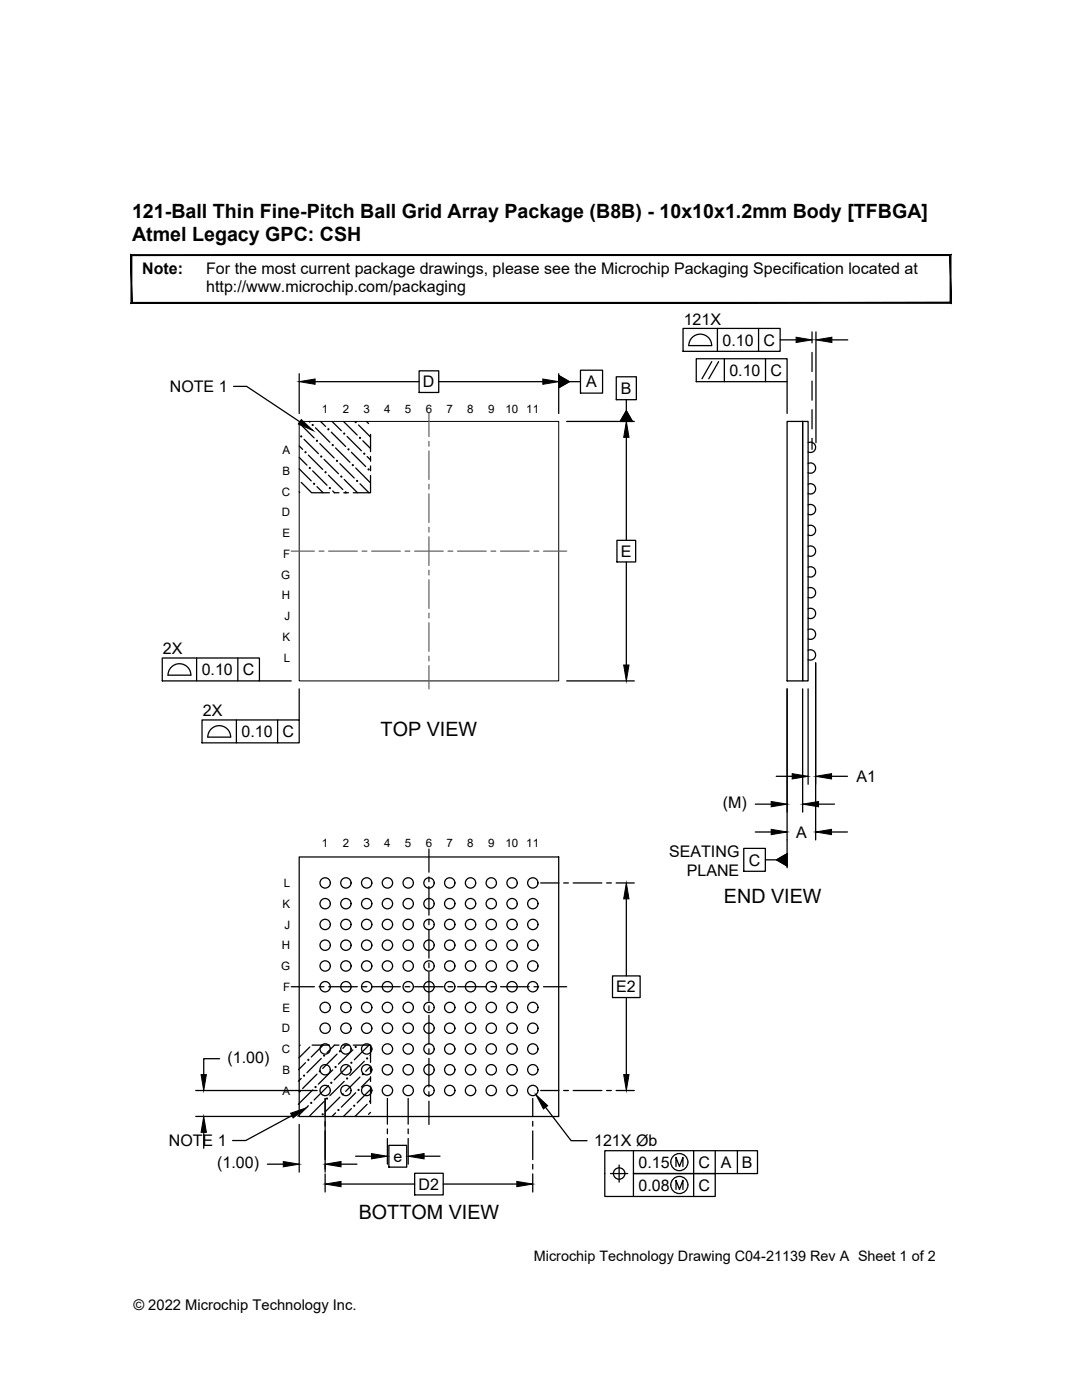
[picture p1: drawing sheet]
<svg xmlns="http://www.w3.org/2000/svg" width="216mm" height="279mm" viewBox="0 0 216 279" stroke-linecap="round" stroke-linejoin="round" font-family="sans-serif">
<!-- layer: K-VTOP -->
<path d="M59.7 84.1h51.8v51.8h-51.8z" fill="none" stroke="#000" stroke-width=".2"/>
<!-- layer: K-VTOP-HTCH -->
<g fill="none" stroke="#000" stroke-width=".25">
<path d="M59.7 98.1l.1 .2M59.7 93.6l2.4 2.4M59.7 91.3l1.5 1.5M59.7 89l.7 .7M59.8 84.5l2.9 2.9M60.1 96.3l2.1 2M60.7 87.7l2.8 2.8M61.5 90.8l2.9 2.9M61.7 84.1l.1 .1M62.3 98.3h3.4M62.4 94l2.8 2.8M63 85.4l2.8 2.9"/>
<path d="M63.2 97.1l1.3 1.2M63.8 88.5l2.9 2.9M64 84.1l1 1M64.7 91.7l2.8 2.8M65.5 94.8l2.9 2.9M66.1 86.2l2.9 2.9M66.3 84.1l1.8 1.9M66.4 98l.4 .3M66.7 98.3h.9M67 89.4l2.8 2.9M67.8 92.5l2.9 2.9M68.5 84.1l2.8 2.7"/>
<path d="M68.6 98.3h.9M68.7 95.7l2.6 2.6M69.3 87.1l2.8 2.9M70.1 90.3l2.9 2.8M71 93.4l2.8 2.9M71.5 84.8l2.4 2.4M71.8 96.6l1.8 1.7M72.4 88l1.5 1.5M73.1 84.1l.4 .4M73.3 91.1l.6 .7M73.9 94.9v3.4h-3.4M73.9 86.7v3.4"/>
<path d="M73.9 91.1v.9M73.9 93v.9"/>
</g>
<g fill="#000" stroke="#000" stroke-width=".2">
<circle cx="60.1" cy="87.1" r=".12"/>
<circle cx="61" cy="90.3" r=".12"/>
<circle cx="61.8" cy="93.4" r=".12"/>
<circle cx="62.4" cy="84.8" r=".12"/>
<circle cx="62.7" cy="96.6" r=".12"/>
<circle cx="63.2" cy="88" r=".12"/>
<circle cx="64.1" cy="91.1" r=".12"/>
<circle cx="65" cy="94.3" r=".12"/>
<circle cx="65.5" cy="85.7" r=".12"/>
<circle cx="65.8" cy="97.4" r=".12"/>
<circle cx="66.4" cy="88.8" r=".12"/>
<circle cx="67.2" cy="92" r=".12"/>
<circle cx="68.1" cy="95.1" r=".12"/>
<circle cx="68.7" cy="86.5" r=".12"/>
<circle cx="69" cy="98.3" r=".12"/>
<circle cx="69.5" cy="89.7" r=".12"/>
<circle cx="70.4" cy="92.8" r=".12"/>
<circle cx="71" cy="84.2" r=".12"/>
<circle cx="71.3" cy="96" r=".12"/>
<circle cx="71.8" cy="87.4" r=".12"/>
<circle cx="72.7" cy="90.5" r=".12"/>
<circle cx="73.5" cy="93.7" r=".12"/>
</g>
<!-- layer: K-VBOT -->
<g fill="none" stroke="#000" stroke-width=".25">
<path d="M59.7 171h51.8v51.8h-51.8z"/>
<circle cx="64.9" cy="176.2" r="1.03"/>
<circle cx="69" cy="176.2" r="1.03"/>
<circle cx="73.2" cy="176.2" r="1.03"/>
<circle cx="77.3" cy="176.2" r="1.03"/>
<circle cx="81.5" cy="176.2" r="1.03"/>
<circle cx="85.6" cy="176.2" r="1.03"/>
<circle cx="89.7" cy="176.2" r="1.03"/>
<circle cx="93.9" cy="176.2" r="1.03"/>
<circle cx="98" cy="176.2" r="1.03"/>
<circle cx="102.2" cy="176.2" r="1.03"/>
<circle cx="106.3" cy="176.2" r="1.03"/>
<circle cx="64.9" cy="192.8" r="1.03"/>
<circle cx="64.9" cy="196.9" r="1.03"/>
<circle cx="64.9" cy="184.5" r="1.03"/>
<circle cx="64.9" cy="188.6" r="1.03"/>
<circle cx="64.9" cy="180.3" r="1.03"/>
<circle cx="69" cy="184.5" r="1.03"/>
<circle cx="69" cy="196.9" r="1.03"/>
<circle cx="69" cy="188.6" r="1.03"/>
<circle cx="69" cy="192.8" r="1.03"/>
<circle cx="69" cy="180.3" r="1.03"/>
<circle cx="73.2" cy="184.5" r="1.03"/>
<circle cx="73.2" cy="196.9" r="1.03"/>
<circle cx="73.2" cy="188.6" r="1.03"/>
<circle cx="73.2" cy="180.3" r="1.03"/>
<circle cx="73.2" cy="192.8" r="1.03"/>
<circle cx="77.3" cy="196.9" r="1.03"/>
<circle cx="77.3" cy="188.6" r="1.03"/>
<circle cx="77.3" cy="184.5" r="1.03"/>
<circle cx="77.3" cy="180.3" r="1.03"/>
<circle cx="77.3" cy="192.8" r="1.03"/>
<circle cx="81.5" cy="196.9" r="1.03"/>
<circle cx="81.5" cy="188.6" r="1.03"/>
<circle cx="81.5" cy="180.3" r="1.03"/>
<circle cx="81.5" cy="192.8" r="1.03"/>
<circle cx="81.5" cy="184.5" r="1.03"/>
<circle cx="85.6" cy="196.9" r="1.03"/>
<circle cx="85.6" cy="188.6" r="1.03"/>
<circle cx="85.6" cy="192.8" r="1.03"/>
<circle cx="85.6" cy="180.3" r="1.03"/>
<circle cx="85.6" cy="184.5" r="1.03"/>
<circle cx="89.7" cy="196.9" r="1.03"/>
<circle cx="89.7" cy="188.6" r="1.03"/>
<circle cx="89.7" cy="180.3" r="1.03"/>
<circle cx="89.7" cy="192.8" r="1.03"/>
<circle cx="89.7" cy="184.5" r="1.03"/>
<circle cx="93.9" cy="196.9" r="1.03"/>
<circle cx="93.9" cy="188.6" r="1.03"/>
<circle cx="93.9" cy="184.5" r="1.03"/>
<circle cx="93.9" cy="192.8" r="1.03"/>
<circle cx="93.9" cy="180.3" r="1.03"/>
<circle cx="98" cy="184.5" r="1.03"/>
<circle cx="98" cy="180.3" r="1.03"/>
<circle cx="98" cy="196.9" r="1.03"/>
<circle cx="98" cy="188.6" r="1.03"/>
<circle cx="98" cy="192.8" r="1.03"/>
<circle cx="102.2" cy="196.9" r="1.03"/>
<circle cx="102.2" cy="184.5" r="1.03"/>
<circle cx="102.2" cy="180.3" r="1.03"/>
<circle cx="102.2" cy="192.8" r="1.03"/>
<circle cx="102.2" cy="188.6" r="1.03"/>
<circle cx="106.3" cy="196.9" r="1.03"/>
<circle cx="106.3" cy="188.6" r="1.03"/>
<circle cx="106.3" cy="192.8" r="1.03"/>
<circle cx="106.3" cy="180.3" r="1.03"/>
<circle cx="106.3" cy="184.5" r="1.03"/>
<circle cx="64.9" cy="201.1" r="1.03"/>
<circle cx="64.9" cy="217.6" r="1.03"/>
<circle cx="64.9" cy="205.2" r="1.03"/>
<circle cx="64.9" cy="209.3" r="1.03"/>
<circle cx="64.9" cy="213.5" r="1.03"/>
<circle cx="69" cy="217.6" r="1.03"/>
<circle cx="69" cy="209.3" r="1.03"/>
<circle cx="69" cy="205.2" r="1.03"/>
<circle cx="69" cy="201.1" r="1.03"/>
<circle cx="69" cy="213.5" r="1.03"/>
<circle cx="73.2" cy="209.3" r="1.03"/>
<circle cx="73.2" cy="201.1" r="1.03"/>
<circle cx="73.2" cy="217.6" r="1.03"/>
<circle cx="73.2" cy="205.2" r="1.03"/>
<circle cx="73.2" cy="213.5" r="1.03"/>
<circle cx="77.3" cy="209.3" r="1.03"/>
<circle cx="77.3" cy="201.1" r="1.03"/>
<circle cx="77.3" cy="205.2" r="1.03"/>
<circle cx="77.3" cy="217.6" r="1.03"/>
<circle cx="77.3" cy="213.5" r="1.03"/>
<circle cx="81.5" cy="209.3" r="1.03"/>
<circle cx="81.5" cy="217.6" r="1.03"/>
<circle cx="81.5" cy="205.2" r="1.03"/>
<circle cx="81.5" cy="201.1" r="1.03"/>
<circle cx="81.5" cy="213.5" r="1.03"/>
<circle cx="85.6" cy="217.6" r="1.03"/>
<circle cx="85.6" cy="205.2" r="1.03"/>
<circle cx="85.6" cy="209.3" r="1.03"/>
<circle cx="85.6" cy="201.1" r="1.03"/>
<circle cx="85.6" cy="213.5" r="1.03"/>
<circle cx="89.7" cy="209.3" r="1.03"/>
<circle cx="89.7" cy="205.2" r="1.03"/>
<circle cx="89.7" cy="201.1" r="1.03"/>
<circle cx="89.7" cy="217.6" r="1.03"/>
<circle cx="89.7" cy="213.5" r="1.03"/>
<circle cx="93.9" cy="209.3" r="1.03"/>
<circle cx="93.9" cy="201.1" r="1.03"/>
<circle cx="93.9" cy="205.2" r="1.03"/>
<circle cx="93.9" cy="217.6" r="1.03"/>
<circle cx="93.9" cy="213.5" r="1.03"/>
<circle cx="98" cy="205.2" r="1.03"/>
<circle cx="98" cy="217.6" r="1.03"/>
<circle cx="98" cy="209.3" r="1.03"/>
<circle cx="98" cy="201.1" r="1.03"/>
<circle cx="98" cy="213.5" r="1.03"/>
<circle cx="102.2" cy="217.6" r="1.03"/>
<circle cx="102.2" cy="209.3" r="1.03"/>
<circle cx="102.2" cy="205.2" r="1.03"/>
<circle cx="102.2" cy="201.1" r="1.03"/>
<circle cx="102.2" cy="213.5" r="1.03"/>
<circle cx="106.3" cy="201.1" r="1.03"/>
<circle cx="106.3" cy="205.2" r="1.03"/>
<circle cx="106.3" cy="217.6" r="1.03"/>
<circle cx="106.3" cy="209.3" r="1.03"/>
<circle cx="106.3" cy="213.5" r="1.03"/>
</g>
<!-- layer: K-VBOT-HTCH -->
<g fill="none" stroke="#000" stroke-width=".25">
<path d="M59.9 208.6l-.1 .1M60.1 215.2l-.6 .6M61 212.1l-1.4 1.4M61.8 208.9l-2.2 2.2M62.3 208.6h3.4M62.4 217.5l-2.9 2.9M63.2 214.4l-2.8 2.8M64.1 211.2l-2.9 2.9M64.5 208.6l-2.4 2.3M64.7 219.8l-2.9 2.9M65.5 216.7l-2.8 2.8M66.4 213.5l-2.9 2.9"/>
<path d="M66.7 208.6h.9M66.8 208.6l-1.6 1.5M67.2 210.4l-2.8 2.8M67.8 219l-2.8 2.8M68.6 208.6h.9M68.7 215.8l-2.9 2.9M69 208.6l-.6 .6M69.5 212.7l-2.8 2.8M70.4 209.5l-2.9 2.9M70.5 208.6h3.4v3.4M71 218.1l-2.9 2.9M71.8 214.9l-2.8 2.9"/>
<path d="M72.7 211.8l-2.9 2.9M73.5 208.7l-2.8 2.8M73.9 210.6l-.1 .1M73.9 212.8l-.9 1M73.9 215.1l-1.8 1.8M73.9 217.4l-2.6 2.7M73.9 213v.9M73.9 214.9v.9M73.9 216.8v3.4M61.5 220.7l-2.1 2.1M67 222.1l-.7 .7M70.1 221.2l-1.6 1.6"/>
<path d="M73.3 220.4l-2.5 2.4M73.9 222l-.4 .4"/>
</g>
<g fill="#000" stroke="#000" stroke-width=".2">
<circle cx="59.8" cy="217.8" r=".12"/>
<circle cx="60.7" cy="214.7" r=".12"/>
<circle cx="61.5" cy="211.5" r=".12"/>
<circle cx="63" cy="216.9" r=".12"/>
<circle cx="63.8" cy="213.8" r=".12"/>
<circle cx="64.7" cy="210.7" r=".12"/>
<circle cx="65.2" cy="219.2" r=".12"/>
<circle cx="66.1" cy="216.1" r=".12"/>
<circle cx="67" cy="212.9" r=".12"/>
<circle cx="67.8" cy="209.8" r=".12"/>
<circle cx="68.4" cy="218.4" r=".12"/>
<circle cx="69.3" cy="215.2" r=".12"/>
<circle cx="70.1" cy="212.1" r=".12"/>
<circle cx="71" cy="208.9" r=".12"/>
<circle cx="71.5" cy="217.5" r=".12"/>
<circle cx="72.4" cy="214.4" r=".12"/>
<circle cx="73.3" cy="211.2" r=".12"/>
<circle cx="73.8" cy="219.8" r=".12"/>
<circle cx="62.1" cy="220.1" r=".12"/>
<circle cx="64.4" cy="222.4" r=".12"/>
<circle cx="67.5" cy="221.5" r=".12"/>
<circle cx="70.7" cy="220.7" r=".12"/>
</g>
<!-- layer: K-VSID -->
<g fill="none" stroke="#000" stroke-width=".25">
<path d="M157.1 84.1h3.1v51.8h-3.1zM160.2 84.1h1v51.8h-1zM161.3 96.6a1.03 1.03 0 0 1 1.5 1 1.03 1.03 0 0 1-1.5 .9M161.3 92.5a1.03 1.03 0 0 1 1.5 .9 1.03 1.03 0 0 1-1.5 .9M161.3 88.4a1.03 1.03 0 0 1 1.5 .9 1.03 1.03 0 0 1-1.5 .9M161.3 117.4a1.03 1.03 0 0 1 1.5 .9 1.03 1.03 0 0 1-1.5 .9M161.3 113.2a1.03 1.03 0 0 1 1.5 .9 1.03 1.03 0 0 1-1.5 1M161.3 109.1a1.03 1.03 0 0 1 1.5 .9 1.03 1.03 0 0 1-1.5 .9M161.3 104.9a1.03 1.03 0 0 1 1.5 .9 1.03 1.03 0 0 1-1.5 1M161.3 100.8a1.03 1.03 0 0 1 1.5 .9 1.03 1.03 0 0 1-1.5 .9M161.3 129.8a1.03 1.03 0 0 1 1.5 .9 1.03 1.03 0 0 1-1.5 .9M161.3 125.6a1.03 1.03 0 0 1 1.5 1 1.03 1.03 0 0 1-1.5 .9"/>
<path d="M161.3 121.5a1.03 1.03 0 0 1 1.5 .9 1.03 1.03 0 0 1-1.5 .9"/>
</g>
<!-- layer: P-VTOP-DIMS -->
<g fill="none" stroke="#000" stroke-width=".25">
<path d="M46.6 77.1h2.6l10.6 7.1M59.7 74.6v7.9M62.9 76.2h20.7M83.6 74h3.9v4.3h-3.9zM87.5 76.2h20.8M111.5 74.9l2.1 1.3-2.1 1.2zM111.5 74.6v7.9M113.6 76.2h2.2M115.8 73.9h4.4v4.6h-4.4zM123 75.2h4v4.6h-4zM125 79.8v2.2M113.1 84.1h13.5"/>
<path d="M125 82l1.2 2.1h-2.4zM125 87.3v20.5M123.1 107.8h3.7v4.4h-3.7zM125 112.2v20.5M32.4 131.3h19.4v4.6h-19.4zM34.2 133.1a2.28 2.28 0 0 1 2.5-.5 2.28 2.28 0 0 1 1.4 2.1h-4.6l.1-.6zM39.2 131.3v4.6M47.5 131.3v4.6M51.8 135.9h6.3M59.7 137.5v6.2M113.1 135.9h13.5M40.3 143.7h19.4v4.6h-19.4z"/>
<path d="M42.1 145.5a2.28 2.28 0 0 1 2.5-.5 2.28 2.28 0 0 1 1.4 2.1h-4.5v-.6zM47.2 143.7v4.6M55.4 143.7v4.6"/>
</g>
<path d="M59.7 76.2l3.2-.6v1.1zM108.3 75.6l3.2 .6-3.2 .5zM111.5 74.9l2.1 1.3-2.1 1.2zM60.1 83.7l2.4 2.2-3-1.3zM125 84.1l.5 3.2h-1.1zM125 82l1.2 2.1h-2.4zM124.4 132.7h1.1l-.5 3.2z" fill="#000" stroke="#000" stroke-width=".2"/>
<!-- layer: P-VBOT-DIMS -->
<g fill="none" stroke="#000" stroke-width=".25">
<path d="M107.9 176.2h3.6M112.5 176.2h.9M114.4 176.2h5.7M121 176.2h1M122.9 176.2h3.7M125 179.4v15.4M122.2 194.8h5.5v4.3h-5.5zM125 199.1v15.4M39.1 217.6h24.2M43.8 211.3h-3.1v3.2M64.9 219.2v14.7M77.3 219.2v5.2"/>
<path d="M81.4 219.2v5.2M106.3 219.2v3.6M107.9 217.6h3.6M112.5 217.6h.9M114.4 217.6h5.7M121 217.6h1M122.9 217.6h3.7M39.1 222.8h19M40.7 226v3.2M53.4 232.3h3.1M58.2 222.6l-9.2 5h-2.6M59.7 224.4v9.5"/>
<path d="M64.9 234.3v3.6M68.1 236.3h14.6M68.1 232.3h3.1M71 230.7h3.1M77.3 225.3v1M77.3 227.2v5.1M77.6 228.6h3.6v4.3h-3.6zM81.4 225.3v1M81.4 227.2v5.1M82.7 234.1h5.7v4.4h-5.7zM84.6 230.7h3.2M88.4 236.3h14.7"/>
<path d="M106.3 223.8v.9M106.3 225.7v5.7M106.3 232.4v.9M106.3 234.3v3.6M108.9 221l5.1 6.6h3.1M121.8 234.2h3.5M123.5 232.5v3.4M124.7 234.2a1.14 1.14 0 0 1-1.7 1 1.14 1.14 0 0 1-.2-1.9 1.14 1.14 0 0 1 1.8 .5l.1 .4M126.4 229.6v4.6h16.3v4.6h-22v-9.2h30.5v4.6h-24.8v4.6M134.9 232.8v-1.8l.7 1.8 .7-1.8v1.8M134.9 237.4v-1.8l.7 1.8 .7-1.8v1.8M138.4 229.6v9.2"/>
<path d="M142.7 229.6v4.6M147.1 229.6v4.6"/>
<circle cx="135.6" cy="236.5" r="1.71"/>
<circle cx="135.6" cy="231.9" r="1.71"/>
</g>
<!-- layer: K-VBOT-CNTR -->
<g fill="none" stroke="#000" stroke-width=".25">
<path d="M85.6 169.4v4.7M85.6 175v1M85.6 176.9v5.7M58.1 196.9h4.6M63.7 196.9h.9M65.6 196.9h5.7M72.3 196.9h.9M74.2 196.9h5.7M80.8 196.9h1M82.7 196.9h5.7M85.6 183.6v.9M85.6 185.5v5.7"/>
<path d="M85.6 192.2v.9M85.6 194.1v5.7M89.4 196.9h.9M91.3 196.9h5.7M98 196.9h.9M99.9 196.9h5.7M106.5 196.9h1M108.4 196.9h4.7M85.6 200.7v1M85.6 202.6v5.8M85.6 209.3v1M85.6 211.2v5.7"/>
<path d="M85.6 217.9v.9M85.6 219.8v4.6"/>
</g>
<!-- layer: K-VTOP-CNTR -->
<g fill="none" stroke="#666" stroke-width=".25">
<path d="M85.6 82.5v4.6M85.6 88.1v.9M85.6 90v5.7M85.6 96.7v.9M85.6 98.6v5.7M58.1 110h4.6M63.7 110h.9M65.6 110h5.7M72.3 110h.9M74.2 110h5.7M80.8 110h1M82.7 110h5.7"/>
<path d="M85.6 105.2v1M85.6 107.1v5.8M85.6 113.8v1M85.6 115.7v5.7M89.4 110h.9M91.3 110h5.7M98 110h.9M99.9 110h5.7M106.5 110h1M108.4 110h4.7M85.6 122.4v.9M85.6 124.3v5.7"/>
<path d="M85.6 130.9v1M85.6 132.9v4.6"/>
</g>
<!-- layer: G-TEXT-DSCL -->
<path d="M26.3 60.3l-.2 .2 163.5-.2zM26.1 60.5l163.5-.2 .2 .2zM189.6 51v9.3l.2 .2zM189.8 50.8v9.7l-.2-9.5zM26.3 51h163.3l.2-.2zM26.1 50.8h163.7l-163.5 .2zM26.1 50.8l.2 9.5v-9.3zM26.1 50.8l.2 9.5-.2 .2z" fill="#000" stroke="#000" stroke-width=".2"/>
<!-- layer: P-VBOT-DIMS -->
<path d="M125 176.2l.5 3.2h-1.1zM40.1 214.5h1.1l-.5 3.1zM124.4 214.5h1.1l-.5 3.1zM40.7 222.8l.5 3.2h-1.1zM56.5 231.8l3.2 .5-3.2 .6zM58 222.2l3-1.1-2.5 2zM64.9 236.3l3.2-.5v1zM64.9 232.3l3.2-.5v1.1zM74.1 230.2l3.2 .5-3.2 .6zM81.4 230.7l3.2-.5v1.1zM103.1 235.8l3.2 .5-3.2 .5zM106.9 218.5l2.4 2.2-.9 .6z" fill="#000" stroke="#000" stroke-width=".2"/>
<!-- layer: P-VSID-DIMS -->
<g fill="none" stroke="#000" stroke-width=".25">
<path d="M136.3 65.5h19.4v4.6h-19.4zM138.1 67.4a2.28 2.28 0 0 1 2.5-.5 2.28 2.28 0 0 1 1.4 2.1h-4.6l.1-.6zM138.9 71.6h18.2v4.6h-18.2zM142 72.2l-1.9 3.4M143.2 65.5v4.6M143.4 72.2l-2 3.4M144.5 71.6v4.6M151.4 65.5v4.6M152.7 71.6v4.6M155.7 67.8h3.2M157.1 76.2v6.3M162 66.2v2.2"/>
<path d="M162 70.3v3.8M162 76.1v3.8M162.8 66.2v22.1M166 67.8h3.2M162 81.8v3.8M162 87.5v2.2M157.1 137.5v35.7M160.2 137.5v24.6M161.2 137.5v19M162.8 132.3v35.3M154.9 154.9h3.2M165.9 154.9h3.2"/>
<path d="M148.4 169.3h4.3v4.6h-4.3zM150.7 166h3.2M150.7 160.5h3.2M152.7 171.6h2.2M154.9 171.6l2.2-1.2v2.4zM163.3 160.5h3.2M165.9 166h3.2"/>
</g>
<path d="M158.9 67.3l3.1 .5-3.1 .6zM162.8 67.8l3.2-.5v1.1zM153.9 160l3.2 .5-3.2 .5zM158.1 154.4l3.1 .5-3.1 .6zM160.2 160.5l3.1-.5v1zM162.8 154.9l3.1-.5v1.1zM153.9 165.5l3.2 .5-3.2 .6zM154.9 171.6l2.2-1.2v2.4zM162.8 166l3.1-.5v1.1z" fill="#000" stroke="#000" stroke-width=".2"/>
<g font-size="3.9">
<text x="26.4" y="43.6">121-Ball Thin Fine-Pitch Ball Grid Array Package (B8B) - 10x10x1.2mm Body [TFBGA]</text>
<text x="26.4" y="48.1">Atmel Legacy GPC: CSH</text>
<text x="76" y="146.8">TOP VIEW</text>
<text x="144.5" y="180.2">END VIEW</text>
<text x="71.6" y="243.3">BOTTOM VIEW</text>
</g>
<g font-size="3.2">
<text x="28.4" y="54.7">Note:</text>
<text x="41.1" y="54.7">For the most current package drawings, please see the Microchip Packaging Specification located at</text>
<text x="41.1" y="58.3">http://www.microchip.com/packaging</text>
<text x="136.4" y="64.8">121X</text>
<text x="144.2" y="69">0.10</text>
<text x="152.3" y="69">C</text>
<text x="84.4" y="77.3">D</text>
<text x="117" y="77.3">A</text>
<text x="145.5" y="75">0.10</text>
<text x="153.7" y="75">C</text>
<text x="33.9" y="78.2">NOTE 1</text>
<text x="123.9" y="78.6">B</text>
<text x="123.9" y="111.1">E</text>
<text x="32.5" y="130.5">2X</text>
<text x="40.2" y="134.7">0.10</text>
<text x="48.4" y="134.7">C</text>
<text x="40.5" y="142.9">2X</text>
<text x="48.2" y="147.1">0.10</text>
<text x="56.4" y="147.1">C</text>
<text x="144.3" y="161.3">(M)</text>
<text x="170.9" y="156.1">A1</text>
<text x="158.8" y="167.2">A</text>
<text x="133.5" y="170.9">SEATING</text>
<text x="149.4" y="172.7">C</text>
<text x="137" y="174.8">PLANE</text>
<text x="123" y="198.1">E2</text>
<text x="45.4" y="212.1">(1.00)</text>
<text x="33.7" y="228.7">NOTE 1</text>
<text x="43.3" y="233.2">(1.00)</text>
<text x="78.5" y="231.9">e</text>
<text x="118.6" y="228.7">121X Øb</text>
<text x="127.4" y="233.1">0.15</text>
<text x="139.4" y="233.1">C</text>
<text x="143.9" y="233.1">A</text>
<text x="148.1" y="233.1">B</text>
<text x="83.5" y="237.4">D2</text>
<text x="127.4" y="237.6">0.08</text>
<text x="139.4" y="237.6">C</text>
</g>
<g font-size="2.9">
<text x="106.5" y="251.7">Microchip Technology Drawing C04-21139 Rev A Sheet 1 of 2</text>
<text x="26.6" y="261.4">© 2022 Microchip Technology Inc.</text>
</g>
<g font-size="2.3">
<text x="64.2" y="82.3">1</text>
<text x="68.4" y="82.3">2</text>
<text x="72.5" y="82.3">3</text>
<text x="76.7" y="82.3">4</text>
<text x="80.8" y="82.3">5</text>
<text x="85" y="82.3">6</text>
<text x="89.1" y="82.3">7</text>
<text x="93.2" y="82.3">8</text>
<text x="97.4" y="82.3">9</text>
<text x="100.9" y="82.3">10</text>
<text x="105" y="82.3">11</text>
<text x="56.4" y="94.8">B</text>
<text x="56.4" y="90.6">A</text>
<text x="56.2" y="98.9">C</text>
<text x="56.2" y="103">D</text>
<text x="56.4" y="107.2">E</text>
<text x="56.5" y="111.3">F</text>
<text x="56.1" y="115.5">G</text>
<text x="56.2" y="119.6">H</text>
<text x="56.7" y="123.8">J</text>
<text x="56.4" y="127.9">K</text>
<text x="56.6" y="132">L</text>
<text x="64.2" y="169.1">1</text>
<text x="68.4" y="169.1">2</text>
<text x="72.5" y="169.1">3</text>
<text x="76.7" y="169.1">4</text>
<text x="80.8" y="169.1">5</text>
<text x="85" y="169.1">6</text>
<text x="89.1" y="169.1">7</text>
<text x="93.2" y="169.1">8</text>
<text x="97.4" y="169.1">9</text>
<text x="100.9" y="169.1">10</text>
<text x="105" y="169.1">11</text>
<text x="56.6" y="177">L</text>
<text x="56.4" y="181.2">K</text>
<text x="56.7" y="185.3">J</text>
<text x="56.2" y="189.5">H</text>
<text x="56.1" y="193.6">G</text>
<text x="56.5" y="197.7">F</text>
<text x="56.4" y="201.9">E</text>
<text x="56.2" y="206">D</text>
<text x="56.2" y="210.2">C</text>
<text x="56.4" y="214.3">B</text>
<text x="56.4" y="218.5">A</text>
</g>
</svg>
